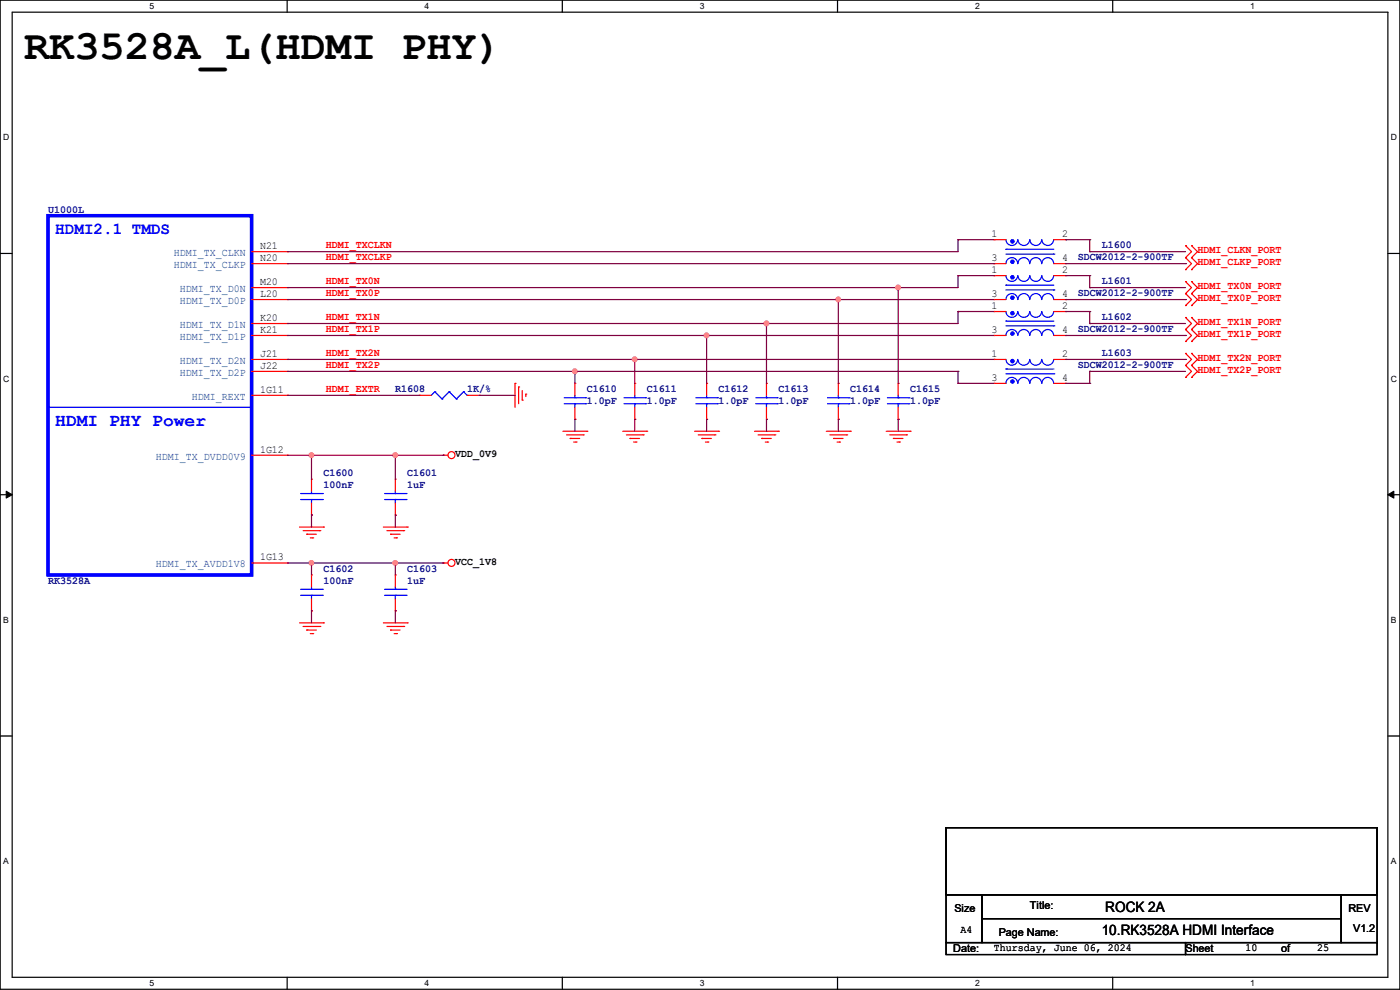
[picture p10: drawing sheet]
<svg xmlns="http://www.w3.org/2000/svg" width="297mm" height="210mm" viewBox="0 0 297 210" stroke-linecap="round" stroke-linejoin="round" font-family="sans-serif">
<g fill="none" stroke="#000" stroke-width=".25">
<path d="M0 0h297v209.8h-297zM2.6 2.6h291.8v204.7h-291.8zM60.9 0v2.6M119.3 0v2.6M177.7 0v2.6M236.1 0v2.6M0 53.8h2.6M294.4 53.8h2.6M0 104.9h2.6M294.4 104.9h2.6M0 156.1h2.6M294.4 156.1h2.6"/>
<path d="M200.7 175.6h91.4v14.2h-91.4zM200.7 189.8h7.6v10.1h-7.6zM200.7 199.9h50.8v2.6h-50.8zM208.3 189.8h76.2v5.1h-76.2zM208.3 194.9h76.2v5h-76.2zM251.5 199.9h40.6v2.6h-40.6zM284.5 189.8h7.6v10.1h-7.6zM60.9 207.3v2.5M119.3 207.3v2.5M177.7 207.3v2.5M236.1 207.3v2.5"/>
</g>
<path d="M1.3 104.2l1.3 .7-1.3 .8zM294.4 104.9l1.3-.7v1.5z" fill="#000"/>
<path d="M1.3 104.2l1.3 .7-1.3 .8zM294.4 104.9l1.3-.7v1.5z" fill="none" stroke="#000" stroke-width=".21"/>
<g fill="none" stroke="#f00" stroke-width=".25">
<path d="M251.5 54.7h.1M251.5 52.1h.1M251.5 57.2h.1M251.5 59.7h.1M251.5 52.1l1.3 1.3-1.3 1.3M251.5 54.7l1.3 1.2-1.3 1.3M251.5 59.7l1.3 1.3-1.3 1.3M252.8 54.7h.1M252.8 52.1h.1M252.8 57.2h.1M252.8 59.7h.1M252.8 52.1l1.2 1.3-1.2 1.3"/>
<path d="M252.8 54.7l1.2 1.2-1.2 1.3M252.8 59.7l1.2 1.3-1.2 1.3M251.5 62.3h.1M251.5 64.8h.1M251.5 69.9h.1M251.5 67.4h.1M251.5 72.4h.1M251.5 77.5h.1M251.5 75h.1M251.5 62.3l1.3 1.2-1.3 1.3M251.5 67.4l1.3 1.2-1.3 1.3M251.5 69.9l1.3 1.3-1.3 1.2"/>
<path d="M251.5 75l1.3 1.2-1.3 1.3M251.5 77.5l1.3 1.3-1.3 1.3M252.8 62.3h.1M252.8 64.8h.1M252.8 69.9h.1M252.8 67.4h.1M252.8 72.4h.1M252.8 77.5h.1M252.8 75h.1M252.8 62.3l1.2 1.2-1.2 1.3M252.8 67.4l1.2 1.2-1.2 1.3M252.8 69.9l1.2 1.3-1.2 1.2"/>
<path d="M252.8 75l1.2 1.2-1.2 1.3M252.8 77.5l1.2 1.3-1.2 1.3M94 96.6h.1M94 96.6h1M109.3 81.3h.1M109.3 81.3v5.1M110 82.1h.1M110 82.1v3.5M110.8 84.9h.1M110.8 82.8v2.1M111.5 83.6h.1M111.5 83.6v.5"/>
<path d="M119.4 91.5h5.1M120.2 92.2h3.5M120.9 93h.1M120.9 93h2.1M121.7 93.8h.5M122.2 93.8h.1M123.7 92.2h.1M124.5 91.5h.1M132.1 91.5h5.1M132.9 92.2h3.5M133.6 93h.1M133.6 93h2.1"/>
<path d="M134.4 93.8h.5M134.9 93.8h.1M136.4 92.2h.1M137.2 91.5h.1M147.4 91.5h5M148.1 92.2h3.6M148.9 93h.1M148.9 93h2M149.6 93.8h.6M149.9 81.3h.1M149.9 88.9h.1M149.9 81.3v2.6"/>
<path d="M149.9 86.4v2.5M150.2 93.8h.1M151.7 92.2h.1M152.4 91.5h.1M160.1 91.5h5M160.8 92.2h3.6M161.6 93h.1M161.6 93h2M162.3 93.8h.6M162.9 93.8h.1M164.4 92.2h.1M165.1 91.5h.1"/>
<path d="M175.3 91.5h5.1M176.1 92.2h3.5M176.8 93h.1M176.8 93h2.1M177.6 93.8h.5M178.1 93.8h.1M179.6 92.2h.1M180.4 91.5h.1M188 91.5h5.1M188.8 92.2h3.5M189.5 93h.1M189.5 93h2.1"/>
<path d="M190.3 93.8h.5M190.8 93.8h.1M192.3 92.2h.1M193.1 91.5h.1M251.5 80.1h.1M252.8 80.1h.1M63.5 111.8h5.1M64.3 112.6h3.6M65.1 113.3h.1M65.1 113.3h2M65.8 114.1h.5M66.1 101.6h.1"/>
<path d="M66.1 109.3h.1M66.1 101.6v2.6M66.1 106.7v2.6M66.3 114.1h.1M67.9 112.6h.1M68.6 111.8h.1M81.3 111.8h5.1M82.1 112.6h3.5M82.8 113.3h.1M82.8 113.3h2.1M83.6 114.1h.5M83.9 101.6h.1"/>
<path d="M83.9 109.3h.1M83.9 101.6v2.6M83.9 106.7v2.6M84.1 114.1h.1M85.6 112.6h.1M86.4 111.8h.1M94 119.4h.1M94 119.4h1M63.5 132.1h5.1M64.3 132.9h3.6M65.1 133.6h.1M65.1 133.6h2"/>
<path d="M65.8 134.4h.5M66.3 134.4h.1M67.9 132.9h.1M68.6 132.1h.1M81.3 132.1h5.1M82.1 132.9h3.5M82.8 133.6h.1M82.8 133.6h2.1M83.6 134.4h.5M84.1 134.4h.1M85.6 132.9h.1M86.4 132.1h.1"/>
<circle cx="95.8" cy="96.5" r=".74"/>
<circle cx="95.8" cy="119.4" r=".74"/>
</g>
<g fill="none" stroke="#00f" stroke-width=".25">
<path d="M213.4 71.2a1.25 1.25 0 0 1 1.3-1.3 1.25 1.25 0 0 1 1.2 1.3M213.4 66.1a1.25 1.25 0 0 0 1.3 1.2 1.25 1.25 0 0 0 1.2-1.2M213.4 68.1h.1M213.4 69.1h10.2M213.4 68.1h10.2M215.9 71.2a1.25 1.25 0 0 1 1.3-1.3 1.25 1.25 0 0 1 1.2 1.3M215.9 66.1a1.25 1.25 0 0 0 1.3 1.2 1.25 1.25 0 0 0 1.2-1.2M218.5 71.2a1.27 1.27 0 0 1 1.3-1.3 1.27 1.27 0 0 1 1.2 1.3 1.25 1.25 0 0 1 1.3-1.3 1.25 1.25 0 0 1 1.2 1.3M218.5 66.1a1.25 1.25 0 0 0 1.2 1.2 1.25 1.25 0 0 0 1.3-1.2 1.27 1.27 0 0 0 1.3 1.2 1.27 1.27 0 0 0 1.2-1.2M223.6 69.1h.1M147.6 85.6h4.6M147.6 84.4h4.6"/>
<path d="M149.9 84.4h.1M149.9 85.6h.1M149.9 83.9v.5M149.9 85.6v.8M152.2 85.6h.1M152.2 84.4h.1M63.8 106h4.6M63.8 104.7h4.6M66.1 104.7h.1M66.1 106h.1M66.1 104.2v.5M66.1 106v.7"/>
<path d="M68.4 106h.1M68.4 104.7h.1M81.6 106h4.5M81.6 104.7h4.5M83.9 104.7h.1M83.9 106h.1M83.9 104.2v.5M83.9 106v.7M86.1 106h.1M86.1 104.7h.1"/>
</g>
<circle cx="214.8" cy="66.4" r=".36" fill="#00f"/>
<circle cx="214.8" cy="66.4" r=".36" fill="none" stroke="#00f" stroke-width=".25"/>
<circle cx="214.8" cy="70.8" r=".36" fill="#00f"/>
<g fill="none" stroke="#00f" stroke-width=".25">
<path d="M213.4 58.5a1.25 1.25 0 0 0 1.3 1.2 1.25 1.25 0 0 0 1.2-1.2M215.9 58.5a1.25 1.25 0 0 0 1.3 1.2 1.25 1.25 0 0 0 1.2-1.2M218.5 58.5a1.25 1.25 0 0 0 1.2 1.2 1.25 1.25 0 0 0 1.3-1.2 1.27 1.27 0 0 0 1.3 1.2 1.27 1.27 0 0 0 1.2-1.2M213.4 63.5a1.25 1.25 0 0 1 1.3-1.2 1.25 1.25 0 0 1 1.2 1.2M213.4 60.5h.1M213.4 61.5h10.2M213.4 60.5h10.2M215.9 63.5a1.25 1.25 0 0 1 1.3-1.2 1.25 1.25 0 0 1 1.2 1.2M218.5 63.5a1.27 1.27 0 0 1 1.3-1.2 1.27 1.27 0 0 1 1.2 1.2 1.25 1.25 0 0 1 1.3-1.2 1.25 1.25 0 0 1 1.2 1.2M223.6 61.5h.1M10.2 86.4h.1M10.2 86.4h43.2"/>
<path d="M92.2 83.1h.1M92.2 83.1l-.7 .8M92.2 83.1l1.6 1.5M93.8 84.6h.1M95.3 83.1h.1M95.3 83.1l-1.5 1.5M95.3 83.1l1.5 1.5M96.8 84.6h.1M98.3 83.1h.1M98.3 83.1l-1.5 1.5M98.3 83.1l.8 .8M99.1 83.9h.1"/>
<path d="M119.7 85.6h4.5M119.7 84.4h4.5M122 84.4h.1M122 85.6h.1M122 83.9v.5M122 85.6v.8M124.2 85.6h.1M124.2 84.4h.1M132.4 85.6h4.5M132.4 84.4h4.5M134.7 84.4h.1M134.7 85.6h.1"/>
<path d="M134.7 83.9v.5M134.7 85.6v.8M136.9 85.6h.1M136.9 84.4h.1M81.6 126.3h4.5M81.6 125h4.5M83.9 125h.1M83.9 126.3h.1M83.9 124.5v.5M83.9 126.3v.7M86.1 126.3h.1M86.1 125h.1"/>
<circle cx="214.8" cy="70.8" r=".36"/>
</g>
<g fill="none" stroke="#f00" stroke-width=".25">
<path d="M53.4 53.4h7.6M53.4 55.9h7.6M61 53.4h.1M61 55.9h.1M53.4 71.2h7.6M53.4 61h7.6M53.4 63.5h7.6M53.4 68.6h7.6M53.4 76.2h7.6M53.4 78.8h7.6M61 61h.1M61 63.5h.1"/>
<path d="M61 68.6h.1M61 71.2h.1M61 76.2h.1M61 78.8h.1M210.9 66.1h.1M210.9 71.2h.1M210.9 66.1h2.5M210.9 71.2h2.5M223.6 66.1h2.5M223.6 71.2h2.5M226.1 66.1h.1M226.1 71.2h.1"/>
<path d="M53.4 83.9h7.6M53.4 96.6h7.6M61 83.9h.1M61 96.6h.1M88.9 83.9h.1M88.9 83.9h2.6M99.1 83.9h2.5M101.6 83.9h.1M122 81.3h.1M122 88.9h.1M122 81.3v2.6M122 86.4v2.5"/>
<path d="M134.7 81.3h.1M134.7 88.9h.1M134.7 81.3v2.6M134.7 86.4v2.5M53.4 119.4h7.6M61 119.4h.1M83.9 122h.1M83.9 129.6h.1M83.9 122v2.5M83.9 127v2.6"/>
</g>
<path d="M10.2 45.8h43.2v76.2h-43.2z" fill="none" stroke="#00f" stroke-width=".76"/>
<circle cx="214.8" cy="58.8" r=".36" fill="#00f"/>
<circle cx="214.8" cy="58.8" r=".36" fill="none" stroke="#00f" stroke-width=".25"/>
<circle cx="214.8" cy="63.1" r=".36" fill="#00f"/>
<g fill="none" stroke="#00f" stroke-width=".25">
<path d="M213.4 55.9a1.25 1.25 0 0 1 1.3-1.2 1.25 1.25 0 0 1 1.2 1.2M213.4 50.8a1.25 1.25 0 0 0 1.3 1.3 1.25 1.25 0 0 0 1.2-1.3M213.4 52.9h.1M213.4 53.9h10.2M213.4 52.9h10.2M215.9 55.9a1.25 1.25 0 0 1 1.3-1.2 1.25 1.25 0 0 1 1.2 1.2M215.9 50.8a1.25 1.25 0 0 0 1.3 1.3 1.25 1.25 0 0 0 1.2-1.3M218.5 55.9a1.27 1.27 0 0 1 1.3-1.2 1.27 1.27 0 0 1 1.2 1.2 1.25 1.25 0 0 1 1.3-1.2 1.25 1.25 0 0 1 1.2 1.2M218.5 50.8a1.25 1.25 0 0 0 1.2 1.3 1.25 1.25 0 0 0 1.3-1.3 1.27 1.27 0 0 0 1.3 1.3 1.27 1.27 0 0 0 1.2-1.3M223.6 53.9h.1"/>
<circle cx="214.8" cy="63.1" r=".36"/>
</g>
<path d="M210.9 58.5h.1M210.9 58.5h2.5M223.6 58.5h2.5M226.1 58.5h.1M210.9 63.5h.1M210.9 63.5h2.5M223.6 63.5h2.5M226.1 63.5h.1" fill="none" stroke="#f00" stroke-width=".25"/>
<circle cx="214.8" cy="51.2" r=".36" fill="#00f"/>
<circle cx="214.8" cy="51.2" r=".36" fill="none" stroke="#00f" stroke-width=".25"/>
<circle cx="214.8" cy="55.5" r=".36" fill="#00f"/>
<g fill="none" stroke="#00f" stroke-width=".25">
<path d="M213.4 76.2a1.25 1.25 0 0 0 1.3 1.3 1.25 1.25 0 0 0 1.2-1.3M213.4 78.3h.1M213.4 79.3h10.2M213.4 78.3h10.2M215.9 76.2a1.25 1.25 0 0 0 1.3 1.3 1.25 1.25 0 0 0 1.2-1.3M218.5 76.2a1.25 1.25 0 0 0 1.2 1.3 1.25 1.25 0 0 0 1.3-1.3 1.27 1.27 0 0 0 1.3 1.3 1.27 1.27 0 0 0 1.2-1.3M223.6 79.3h.1M175.6 85.6h4.5M175.6 84.4h4.5M177.8 84.4h.1M177.8 85.6h.1M177.8 83.9v.5"/>
<path d="M177.8 85.6v.8M180.1 85.6h.1M180.1 84.4h.1M188.3 85.6h4.5M188.3 84.4h4.5M190.5 84.4h.1M190.5 85.6h.1M190.5 83.9v.5M190.5 85.6v.8M192.8 85.6h.1M192.8 84.4h.1M213.4 81.3a1.25 1.25 0 0 1 1.3-1.2 1.25 1.25 0 0 1 1.2 1.2"/>
<path d="M215.9 81.3a1.25 1.25 0 0 1 1.3-1.2 1.25 1.25 0 0 1 1.2 1.2M218.5 81.3a1.27 1.27 0 0 1 1.3-1.2 1.27 1.27 0 0 1 1.2 1.2 1.25 1.25 0 0 1 1.3-1.2 1.25 1.25 0 0 1 1.2 1.2M63.8 126.3h4.6M63.8 125h4.6M66.1 125h.1M66.1 126.3h.1M66.1 124.5v.5M66.1 126.3v.7M68.4 126.3h.1M68.4 125h.1"/>
<circle cx="214.8" cy="55.5" r=".36"/>
</g>
<g fill="none" stroke="#f00" stroke-width=".25">
<path d="M210.9 50.8h.1M210.9 55.9h.1M210.9 50.8h2.5M210.9 55.9h2.5M223.6 50.8h2.5M223.6 55.9h2.5M226.1 50.8h.1M226.1 55.9h.1M177.8 81.3h.1M177.8 88.9h.1M177.8 81.3v2.6M177.8 86.4v2.5"/>
<path d="M190.5 81.3h.1M190.5 88.9h.1M190.5 81.3v2.6M190.5 86.4v2.5M66.1 122h.1M66.1 129.6h.1M66.1 122v2.5M66.1 127v2.6"/>
</g>
<circle cx="214.8" cy="76.6" r=".36" fill="#00f"/>
<circle cx="214.8" cy="76.6" r=".36" fill="none" stroke="#00f" stroke-width=".25"/>
<circle cx="214.8" cy="80.9" r=".36" fill="#00f"/>
<g fill="none" stroke="#00f" stroke-width=".25">
<path d="M160.3 85.6h4.6M160.3 84.4h4.6M162.6 84.4h.1M162.6 85.6h.1M162.6 83.9v.5M162.6 85.6v.8M164.9 85.6h.1M164.9 84.4h.1"/>
<circle cx="214.8" cy="80.9" r=".36"/>
</g>
<path d="M210.9 76.2h.1M210.9 76.2h2.5M223.6 76.2h2.5M226.1 76.2h.1M162.6 81.3h.1M162.6 88.9h.1M162.6 81.3v2.6M162.6 86.4v2.5M210.9 81.3h.1M210.9 81.3h2.5M223.6 81.3h2.5M226.1 81.3h.1" fill="none" stroke="#f00" stroke-width=".25"/>
<path d="M61 96.6h5.1M66.1 96.6h.1M61 119.4h22.9M66.1 119.4h.1M66.1 119.4v2.6M83.9 119.4h.1M66.1 129.6h.1M66.1 129.6v2.5" fill="none" stroke="#7f003f" stroke-width=".25"/>
<circle cx="66.1" cy="119.4" r=".49" fill="#f0f"/>
<circle cx="66.1" cy="119.4" r=".49" fill="none" stroke="#f0f" stroke-width=".25"/>
<circle cx="83.8" cy="119.4" r=".49" fill="#f0f"/>
<circle cx="83.8" cy="119.4" r=".49" fill="none" stroke="#f0f" stroke-width=".25"/>
<g fill="none" stroke="#7f003f" stroke-width=".25">
<path d="M61 53.4h.1M61 55.9h149.9M203.2 50.8h.1M203.2 50.8v2.6h-142.2M203.2 50.8h7.7M210.9 55.9h.1M226.1 50.8h.1M226.1 50.8h5.1M226.1 55.9h25.4M231.2 50.8h.1M231.2 53.4h.1M231.2 50.8v2.6"/>
<path d="M231.2 53.4h20.3M251.5 55.9h.1M61 61h129.5M190.5 61h.1"/>
</g>
<circle cx="190.5" cy="61" r=".49" fill="#f0f"/>
<circle cx="190.5" cy="61" r=".49" fill="none" stroke="#f0f" stroke-width=".25"/>
<path d="M61 63.5h116.8M177.8 63.5h.1M190.5 61h.1M190.5 61h12.7M190.5 61v20.3M231.2 61h.1M231.2 61h20.3" fill="none" stroke="#7f003f" stroke-width=".25"/>
<circle cx="177.8" cy="63.5" r=".49" fill="#f0f"/>
<circle cx="177.8" cy="63.5" r=".49" fill="none" stroke="#f0f" stroke-width=".25"/>
<path d="M61 68.6h101.6M162.6 68.6h.1M177.8 63.5h.1M177.8 63.5h33.1M177.8 63.5v17.8M226.1 63.5h25.4M251.5 63.5h.1" fill="none" stroke="#7f003f" stroke-width=".25"/>
<circle cx="162.6" cy="68.6" r=".49" fill="#f0f"/>
<circle cx="162.6" cy="68.6" r=".49" fill="none" stroke="#f0f" stroke-width=".25"/>
<path d="M61 71.2h149.9M149.9 71.2h.1M149.9 71.2v10.1M162.6 68.6h.1M162.6 68.6h40.6M162.6 68.6v12.7M231.2 68.6h.1M231.2 68.6h20.3" fill="none" stroke="#7f003f" stroke-width=".25"/>
<circle cx="149.9" cy="71.1" r=".49" fill="#f0f"/>
<circle cx="149.9" cy="71.1" r=".49" fill="none" stroke="#f0f" stroke-width=".25"/>
<path d="M61 76.2h149.9M134.7 76.2h.1M134.7 76.2v5.1M226.1 71.2h25.4M251.5 71.2h.1" fill="none" stroke="#7f003f" stroke-width=".25"/>
<circle cx="134.6" cy="76.2" r=".49" fill="#f0f"/>
<circle cx="134.6" cy="76.2" r=".49" fill="none" stroke="#f0f" stroke-width=".25"/>
<path d="M61 78.8h142.2M122 78.8h.1M122 78.8v2.5M226.1 76.2h25.4M251.5 76.2h.1" fill="none" stroke="#7f003f" stroke-width=".25"/>
<circle cx="121.9" cy="78.8" r=".49" fill="#f0f"/>
<circle cx="121.9" cy="78.8" r=".49" fill="none" stroke="#f0f" stroke-width=".25"/>
<g fill="none" stroke="#7f003f" stroke-width=".25">
<path d="M203.2 58.5h.1M203.2 58.5v2.5M203.2 58.5h7.7M210.9 58.5h.1M226.1 58.5h5.1M231.2 58.5h.1M231.2 58.5v2.5M203.2 66.1h.1M203.2 78.8h.1M203.2 66.1v2.5M203.2 78.8v2.5M203.2 66.1h7.7"/>
<path d="M226.1 66.1h5.1M231.2 78.8h.1M231.2 61h.1M231.2 66.1h.1M231.2 68.6h.1M231.2 78.8h20.3M231.2 66.1v2.5M231.2 78.8v2.5M61 83.9h.1M61 83.9h27.9M66.1 96.6h.1M66.1 96.6v5"/>
<path d="M66.1 96.6h17.8M83.9 96.6h.1M101.6 83.9h.1M101.6 83.9h7.7M122 88.9h.1M122 88.9v2.6M134.7 88.9h.1M134.7 88.9v2.6M149.9 88.9h.1M149.9 88.9v2.6M162.6 88.9h.1M162.6 88.9v2.6"/>
<path d="M177.8 88.9h.1M177.8 88.9v2.6M190.5 88.9h.1M190.5 88.9v2.6M203.2 81.3h.1M203.2 81.3h7.7M226.1 81.3h5.1M231.2 81.3h.1M66.1 109.3h.1M66.1 109.3v2.5"/>
</g>
<circle cx="66.1" cy="96.5" r=".49" fill="#f0f"/>
<circle cx="66.1" cy="96.5" r=".49" fill="none" stroke="#f0f" stroke-width=".25"/>
<circle cx="83.8" cy="96.5" r=".49" fill="#f0f"/>
<circle cx="83.8" cy="96.5" r=".49" fill="none" stroke="#f0f" stroke-width=".25"/>
<path d="M83.9 96.6h.1M83.9 96.6v5M83.9 96.6h10.1M94 96.6h.1M83.9 109.3h.1M83.9 119.4h.1M83.9 109.3v2.5M83.9 119.4v2.6M83.9 119.4h10.1M94 119.4h.1M83.9 129.6h.1M83.9 129.6v2.5" fill="none" stroke="#7f003f" stroke-width=".25"/>
<circle cx="66.1" cy="119.4" r=".49" fill="#f0f"/>
<circle cx="66.1" cy="119.4" r=".49" fill="none" stroke="#f0f" stroke-width=".25"/>
<circle cx="83.8" cy="119.4" r=".49" fill="#f0f"/>
<circle cx="83.8" cy="119.4" r=".49" fill="none" stroke="#f0f" stroke-width=".25"/>
<circle cx="190.5" cy="61" r=".49" fill="#f0f"/>
<circle cx="190.5" cy="61" r=".49" fill="none" stroke="#f0f" stroke-width=".25"/>
<circle cx="177.8" cy="63.5" r=".49" fill="#f0f"/>
<circle cx="177.8" cy="63.5" r=".49" fill="none" stroke="#f0f" stroke-width=".25"/>
<circle cx="162.6" cy="68.6" r=".49" fill="#f0f"/>
<circle cx="162.6" cy="68.6" r=".49" fill="none" stroke="#f0f" stroke-width=".25"/>
<circle cx="149.9" cy="71.1" r=".49" fill="#f0f"/>
<circle cx="149.9" cy="71.1" r=".49" fill="none" stroke="#f0f" stroke-width=".25"/>
<circle cx="134.6" cy="76.2" r=".49" fill="#f0f"/>
<circle cx="134.6" cy="76.2" r=".49" fill="none" stroke="#f0f" stroke-width=".25"/>
<circle cx="121.9" cy="78.8" r=".49" fill="#f0f"/>
<circle cx="121.9" cy="78.8" r=".49" fill="none" stroke="#f0f" stroke-width=".25"/>
<circle cx="66.1" cy="96.5" r=".49" fill="#f0f"/>
<circle cx="66.1" cy="96.5" r=".49" fill="none" stroke="#f0f" stroke-width=".25"/>
<circle cx="83.8" cy="96.5" r=".49" fill="#f0f"/>
<circle cx="83.8" cy="96.5" r=".49" fill="none" stroke="#f0f" stroke-width=".25"/>
<text font-size="8.9" x="5.1" y="12.5">RK3528A_L(HDMI PHY)</text>
<text font-size="3.8" fill="#00f" x="11.7" y="90.4">HDMI PHY Power</text>
<text font-size="3.6" fill="#00f" x="11.7" y="49.7">HDMI2.1 TMDS</text>
<g font-size="3">
<text x="234.5" y="193.5">ROCK 2A</text>
<text x="233.7" y="198.4">10.RK3528A HDMI Interface</text>
</g>
<g font-size="2.3" fill="#00007f">
<text x="10.2" y="45.1">U1000L</text>
<text x="233.7" y="52.7">L1600</text>
<text x="228.6" y="55.2">SDCW2012-2-900TF</text>
<text x="228.6" y="62.9">SDCW2012-2-900TF</text>
<text x="233.7" y="60.3">L1601</text>
<text x="228.6" y="70.5">SDCW2012-2-900TF</text>
<text x="233.7" y="67.9">L1602</text>
<text x="233.7" y="75.6">L1603</text>
<text x="83.9" y="83.2">R1608</text>
<text x="99.1" y="83.2">1K/%</text>
<text x="124.5" y="83.2">C1610</text>
<text x="137.2" y="83.2">C1611</text>
<text x="152.4" y="83.2">C1612</text>
<text x="165.1" y="83.2">C1613</text>
<text x="180.4" y="83.2">C1614</text>
<text x="193.1" y="83.2">C1615</text>
<text x="228.6" y="78.1">SDCW2012-2-900TF</text>
<text x="124.5" y="85.7">1.0pF</text>
<text x="137.2" y="85.7">1.0pF</text>
<text x="152.4" y="85.7">1.0pF</text>
<text x="165.1" y="85.7">1.0pF</text>
<text x="180.4" y="85.7">1.0pF</text>
<text x="193.1" y="85.7">1.0pF</text>
<text x="68.6" y="101">C1600</text>
<text x="86.4" y="101">C1601</text>
<text x="68.6" y="103.5">100nF</text>
<text x="86.4" y="103.5">1uF</text>
<text x="10.2" y="123.8">RK3528A</text>
<text x="68.6" y="121.3">C1602</text>
<text x="68.6" y="123.8">100nF</text>
<text x="86.4" y="121.3">C1603</text>
<text x="86.4" y="123.8">1uF</text>
</g>
<g font-size="2.3">
<text x="55.2" y="52.8">N21</text>
<text x="210.4" y="50.3">1</text>
<text x="225.3" y="50.3">2</text>
<text x="55.2" y="55.4">N20</text>
<text x="210.4" y="57.9">1</text>
<text x="210.4" y="55.4">3</text>
<text x="225.3" y="57.9">2</text>
<text x="225.3" y="55.4">4</text>
<text x="55.2" y="60.5">M20</text>
<text x="55.2" y="63">L20</text>
<text x="210.4" y="65.5">1</text>
<text x="210.4" y="63">3</text>
<text x="225.3" y="65.5">2</text>
<text x="225.3" y="63">4</text>
<text x="55.2" y="68.1">K20</text>
<text x="55.2" y="70.6">K21</text>
<text x="210.4" y="70.6">3</text>
<text x="225.3" y="70.6">4</text>
<text x="55.2" y="75.7">J21</text>
<text x="210.4" y="75.7">1</text>
<text x="225.3" y="75.7">2</text>
<text x="55.2" y="78.2">J22</text>
<text x="55.2" y="83.3">1G11</text>
<text x="210.4" y="80.8">3</text>
<text x="225.3" y="80.8">4</text>
<text x="55.2" y="96">1G12</text>
<text x="96.6" y="96.9">VDD_0V9</text>
<text x="55.2" y="118.9">1G13</text>
<text x="96.6" y="119.8">VCC_1V8</text>
<text x="202.5" y="193.4">Size</text>
<text x="203.8" y="198">A4</text>
<text x="218.5" y="192.9">Title:</text>
<text x="286" y="193.4">REV</text>
<text x="287.1" y="197.7">V1.2</text>
<text x="202.2" y="202">Date:</text>
<text x="210.9" y="201.8">Thursday, June 06, 2024</text>
<text x="211.9" y="198.5">Page Name:</text>
<text x="251.5" y="202">Sheet</text>
<text x="264.2" y="201.8">10</text>
<text x="271.8" y="202">of</text>
<text x="279.4" y="201.8">25</text>
</g>
<g font-size="2.3" fill="#f00">
<text x="69.1" y="52.7">HDMI_TXCLKN</text>
<text x="254" y="53.7">HDMI_CLKN_PORT</text>
<text x="69.1" y="55.2">HDMI_TXCLKP</text>
<text x="254" y="56.3">HDMI_CLKP_PORT</text>
<text x="69.1" y="60.3">HDMI_TX0N</text>
<text x="69.1" y="62.8">HDMI_TX0P</text>
<text x="254" y="61.3">HDMI_TX0N_PORT</text>
<text x="254" y="63.9">HDMI_TX0P_PORT</text>
<text x="69.1" y="67.9">HDMI_TX1N</text>
<text x="69.1" y="70.4">HDMI_TX1P</text>
<text x="254" y="69">HDMI_TX1N_PORT</text>
<text x="254" y="71.5">HDMI_TX1P_PORT</text>
<text x="69.1" y="75.5">HDMI_TX2N</text>
<text x="254" y="76.6">HDMI_TX2N_PORT</text>
<text x="69.1" y="78.1">HDMI_TX2P</text>
<text x="69.1" y="83.1">HDMI_EXTR</text>
<text x="254" y="79.1">HDMI_TX2P_PORT</text>
</g>
<g font-size="2.3" fill="#003f7f">
<text x="36.9" y="54.3">HDMI_TX_CLKN</text>
<text x="36.9" y="56.9">HDMI_TX_CLKP</text>
<text x="38.1" y="61.9">HDMI_TX_D0N</text>
<text x="38.1" y="64.5">HDMI_TX_D0P</text>
<text x="38.1" y="69.6">HDMI_TX_D1N</text>
<text x="38.1" y="72.1">HDMI_TX_D1P</text>
<text x="38.1" y="77.2">HDMI_TX_D2N</text>
<text x="38.1" y="79.7">HDMI_TX_D2P</text>
<text x="40.7" y="84.8">HDMI_REXT</text>
<text x="33.1" y="97.5">HDMI_TX_DVDD0V9</text>
<text x="33.1" y="120.4">HDMI_TX_AVDD1V8</text>
</g>
<g font-size="1.8">
<text x="31.7" y="1.9">5</text>
<text x="90.1" y="1.9">4</text>
<text x="148.5" y="1.9">3</text>
<text x="206.8" y="1.9">2</text>
<text x="265.2" y="1.9">1</text>
<text x=".7" y="29.8">D</text>
<text x="295.1" y="29.8">D</text>
<text x=".7" y="80.9">C</text>
<text x="295.1" y="80.9">C</text>
<text x=".7" y="132.1">B</text>
<text x="295.1" y="132.1">B</text>
<text x=".7" y="183.3">A</text>
<text x="295.1" y="183.3">A</text>
<text x="31.7" y="209.2">5</text>
<text x="90.1" y="209.2">4</text>
<text x="148.5" y="209.2">3</text>
<text x="206.8" y="209.2">2</text>
<text x="265.2" y="209.2">1</text>
</g>
</svg>
